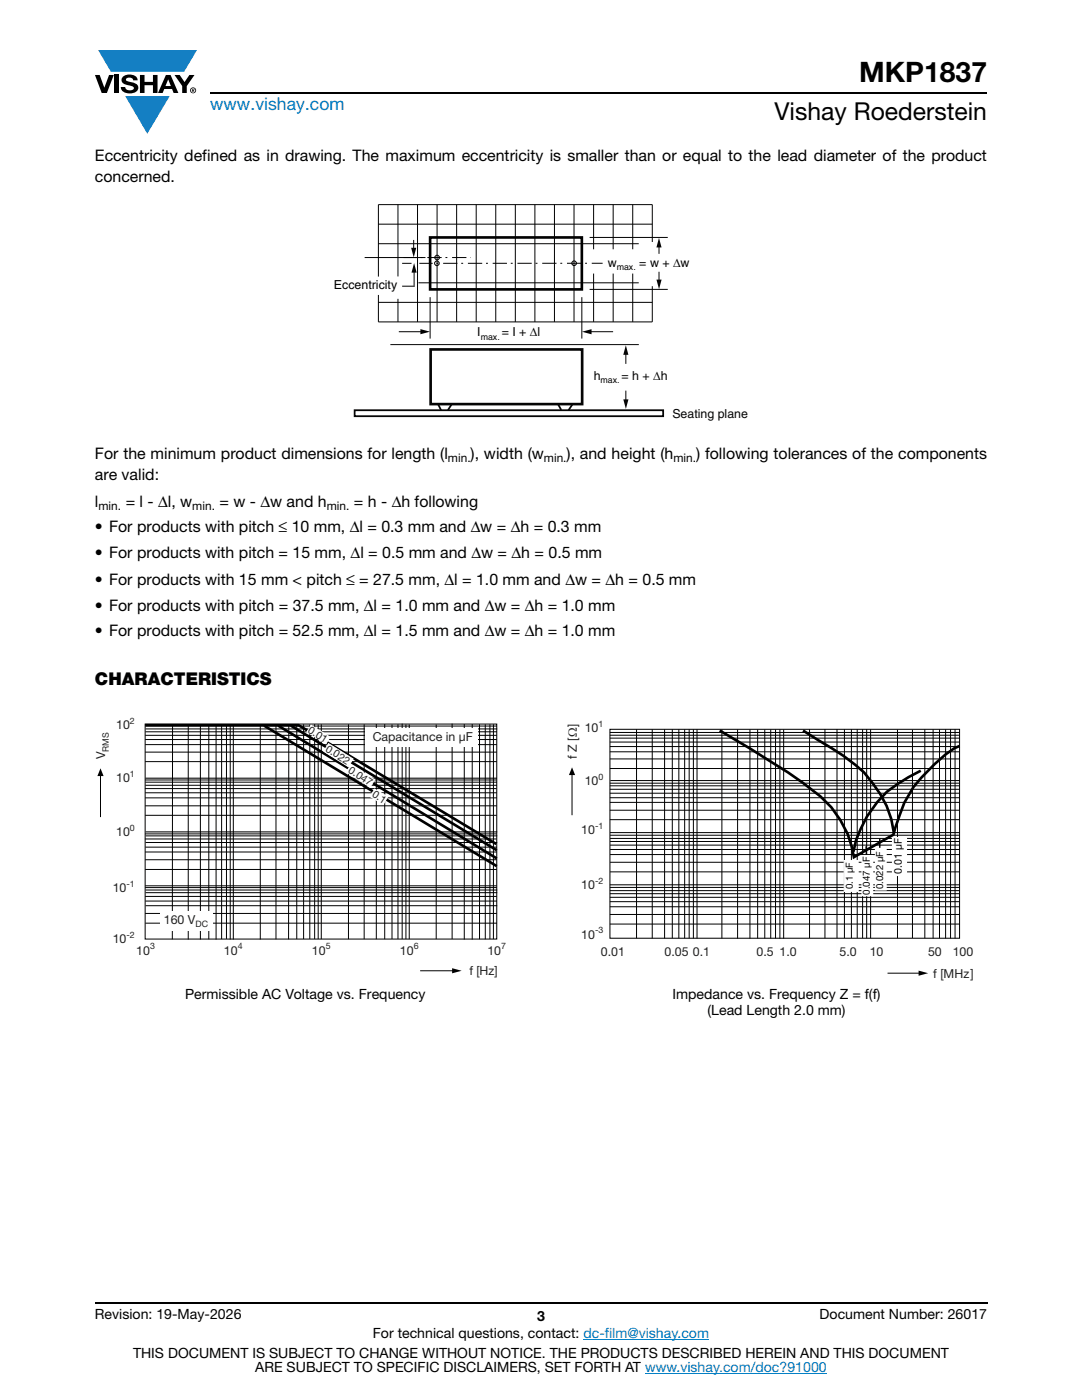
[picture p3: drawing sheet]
<svg xmlns="http://www.w3.org/2000/svg" width="216mm" height="279mm" viewBox="0 0 216 279" stroke-linecap="round" stroke-linejoin="round" font-family="sans-serif">
<g fill="#147fc3">
<path d="M19.6 10h19.7l-2.6 4.3h-1.1h-13.5z"/>
<path d="M25 19.2h8.9l-4.5 7.5z"/>
</g>
<g fill="#000">
<path d="M18.9 15h1l.9 2.5 1-2.5h.9l-1.4 3.6h-1zM22.9 15h.9v3.6h-.9zM24.6 15.3a2.1 2.1 0 0 1 2.8 .3l.1 .4h-.9a.79 .79 0 0 0-.7-.5 .79 .79 0 0 0-.8 .4l.3 .3 1 .2a1.08 1.08 0 0 1 1.2 1 1.08 1.08 0 0 1-1.1 1.2 1.73 1.73 0 0 1-2.4-1.2h.9a.96 .96 0 0 0 .8 .6 .96 .96 0 0 0 .9-.4 1.31 1.31 0 0 0-1.2-.6 1.03 1.03 0 0 1-1.1-.6 1.03 1.03 0 0 1 .2-1.1zM27.9 15h.9v1.3h1.7v-1.3h.9v3.6h-.9v-1.6h-1.7v1.6h-.9zM34.8 15h1.1l.9 1.4 1-1.4h1l-1.5 2.2v1.4h-.9v-1.4zM83.9 65.7l1.9 .5-1.9 .5zM116.1 66.2l1.9-.5v1z"/>
<path d="M33.6 15.9l.5 1.3h-1.1zM33.1 15l-1.6 3.6h1l.3-.8h1.5l.3 .8h1l-1.6-3.6z"/>
<path d="M38.4 17.8h.2v.2h-.2zM38.3 17.7v.7h.1v-.3l.4 .3-.2-.3 .2-.2-.1-.2z"/>
<path d="M38.1 18a.46 .46 0 0 1 .9 0 .46 .46 0 0 1-.9 0zM37.9 18a.6 .6 0 0 0 1.2 0 .6 .6 0 0 0-1.2 0z"/>
</g>
<path d="M42 18.6h155M18.9 260h178.1" fill="none" stroke="#000" stroke-width=".36"/>
<path d="M116.4 267.3h25.1M128.7 274h36.3" fill="none" stroke="#007ec4" stroke-width=".2"/>
<g fill="none" stroke="#000" stroke-width=".2">
<path d="M72.8 51.4h12.1M75.5 44.7h54.7M75.5 48.6h52M79.4 40.8v14.4M79.4 59.6v4.6M80.2 57.1h2.4M80.2 52.6h1.9M83.3 40.8v23.4M83.5 56.4h44M85.8 59.3v8.3M87.2 40.8v23.4M91.1 40.8v23.4"/>
<path d="M95 40.8v23.4M98.9 40.8v23.4M102.8 40.8v23.4M106.7 40.8v23.4M110.6 40.8v23.4M114.5 40.8v23.4M116.1 59.3v8.3M117.7 57.8h15.5M117.7 47.4h15.5M118.4 40.8v8.9M118.4 54.6v9.6M122.4 40.8v8.9"/>
<path d="M122.4 54.6v9.6M126.3 40.8v8.9M126.3 54.6v9.6M130.2 48.3v-7.5h-54.7v14.4M130.2 57.1v7.1h-54.7v-5.3M75.5 60.3h54.7M79.6 66.2h4.6M117.7 66.2h4.6"/>
<circle cx="87.2" cy="52.6" r=".46"/>
<circle cx="87.2" cy="51.4" r=".46"/>
<circle cx="114.6" cy="52.5" r=".46"/>
</g>
<path d="M80.5 51.4h13.4M83.7 52.6l36.5-.1" fill="none" stroke="#000" stroke-width=".2" stroke-dasharray="2.9 .8 .4 1" stroke-dashoffset=".2" stroke-linecap="butt"/>
<path d="M85.8 47.4h30.3v10.4h-30.3z" fill="none" stroke="#000" stroke-width=".53"/>
<path d="M85.9 69.7h30.3v10.9h-30.3z" fill="#fff"/>
<path d="M85.9 69.7h30.3v10.9h-30.3z" fill="none" stroke="#050504" stroke-width=".53"/>
<path d="M77.9 68.8h49.6M124.9 70.5v2.1" fill="none" stroke="#050504" stroke-width=".2"/>
<path d="M70.8 81.9h61.5v1.2h-61.5zM87.4 80.7l.6 1.2M90.1 80.6l-.7 1.2M111.3 80.6l.7 1.2M114.3 80.6l-.9 1.3" fill="none" stroke="#050504" stroke-width=".35"/>
<path d="M124.9 68.9l.5 1.9h-1z" fill="#050504"/>
<path d="M124.9 78v2.1" fill="none" stroke="#050504" stroke-width=".2"/>
<path d="M124.4 79.7h1l-.5 1.9z" fill="#050504"/>
<path d="M131.5 49v1.7" fill="none" stroke="#050504" stroke-width=".2"/>
<path d="M131.5 47.5l.5 1.9h-1z" fill="#050504"/>
<path d="M131.5 54.2v2" fill="none" stroke="#050504" stroke-width=".2"/>
<path d="M131 55.8h1l-.5 1.9z" fill="#050504"/>
<path d="M82.5 47.9v1.9" fill="none" stroke="#050504" stroke-width=".2"/>
<path d="M82 49.5h1.1l-.5 1.9z" fill="#050504"/>
<path d="M82.6 54.1v3.2" fill="none" stroke="#050504" stroke-width=".2"/>
<path d="M82.6 52.5l.5 1.9h-1z" fill="#050504"/>
<g fill="none" stroke="#000" stroke-width=".2">
<path d="M28.9 157.4h70.2M29 159.2h70.1M29 158.2h70.1M29 155.7h70.1M29 144.5h70.1v42.9h-70.1zM29 146.8h70.1M29 147.6h70.1M29 148.6h70.1M29 150.1h70.1M29 152h70.1M29 156.7h70.2M29 156.1h70.2"/>
<path d="M29 146h70.2M29 144.9h70.2M29 145.5h70.2M34.4 144.7v42.8M37.6 144.5v43M40 144.5v43M41.7 144.7v42.8M43.1 144.5v43M44.2 144.6v42.8M45.2 144.6v42.8M45.9 144.5v43M46.6 144.5v43"/>
<path d="M51.9 144.5v43M55.1 144.6v42.9M57.6 144.5v43M59.2 144.6v42.8M60.6 144.5v42.9M61.8 144.6v42.8M62.8 144.5v42.9M63.5 144.6v42.8M64.1 144.5v42.9M69.5 144.5v42.9M72.7 144.5v42.9M75.1 144.5v42.9"/>
<path d="M76.8 144.5v42.9M78.2 144.6v42.8M79.4 144.5v42.9M80.2 144.4v43M81 144.6v42.8M81.7 144.6v42.8M87 144.6v42.8M90.2 144.4v43M92.6 144.5v43M94.2 144.5v43M95.7 144.5v42.9M96.8 144.5v42.9"/>
<path d="M97.8 144.5v42.9M98.5 144.5v42.9M28.9 167.4h70.2M29 162.7h70.1M29 160.8h70.1M29 173.5h70.1M29 171.6h70.1M29 170h70.1M29 166.4h70.1M29 176.8h70.1M29 178.9h70.1M29 177.1h70.1"/>
<path d="M29 169.1h70.2M29 179.8h70.2M29 168.1h70.2M29 166.8h70.2M29 178.2h70.2M29 177.6h70.2M29 182.3h70.1M29 184.2h70.2M29 180.8h70.2"/>
</g>
<path d="M29 155.3h70.2M29 166h70.2" fill="none" stroke="#000" stroke-width=".21"/>
<path d="M29 144.7h30.6l39.4 23.7M52.7 144.8l46.4 28.1M55.5 144.8l43.6 26.5M58 144.8l41.1 24.9" fill="none" stroke="#000" stroke-width=".53"/>
<path d="M62.1 144.7l3.8 2.4-.9 1.3-3.8-2.3z" fill="#fff"/>
<path d="M62.1 144.7l3.8 2.4-.9 1.3-3.8-2.3z" fill="none" stroke="#fff" stroke-width=".2"/>
<path d="M65.6 148.4l4.8 3.1-.9 1.5-4.9-3.1z" fill="#fff"/>
<path d="M65.6 148.4l4.8 3.1-.9 1.5-4.9-3.1z" fill="none" stroke="#fff" stroke-width=".2"/>
<path d="M70 152.6l4.8 3-.9 1.5-4.8-3z" fill="#fff"/>
<path d="M70 152.6l4.8 3-.9 1.5-4.8-3z" fill="none" stroke="#fff" stroke-width=".2"/>
<path d="M74.8 157.5l2.6 1.5-.9 1.5-2.6-1.5z" fill="#fff"/>
<path d="M74.8 157.5l2.6 1.5-.9 1.5-2.6-1.5z" fill="none" stroke="#fff" stroke-width=".2"/>
<g fill="#fff">
<path d="M31.9 181.8h10.5v4h-10.5z"/>
<path d="M72.9 145.3h22.4v3.7h-22.4z"/>
</g>
<g fill="none" stroke="#000" stroke-width=".2">
<path d="M20.1 154.8v8.3M121.7 145.5h69.8v41.7h-69.8zM121.7 159.2h69.8M121.7 156.8h69.8M121.7 153.4h69.8M121.7 151.5h69.8M121.7 149h69.8M121.7 147.3h69.8M121.7 146.2h69.8M121.7 156.3h69.8M121.7 158.3h69.8M121.7 157.5h69.8"/>
<path d="M121.7 150h69.8M121.7 148.1h69.8M121.7 146.7h69.8M121.8 155.8h69.8M127 145.6v41.7M130.1 145.6v41.7M132.6 145.6v41.7M134.1 145.6v41.7M135.5 145.6v41.7M136.6 145.6v41.7M137.5 145.6v41.7M138.4 145.6v41.7"/>
<path d="M139.1 145.6v41.7M144 145.6v41.7M147.2 145.6v41.7M149.6 145.6v41.7M151.2 145.6v41.7M152.6 145.6v41.7M153.8 145.6v41.7M154.7 145.6v41.7M155.6 145.6v41.7M156.4 145.6v41.7M161.5 145.5v41.7M164.6 145.5v41.8"/>
<path d="M167 145.5v41.8M168.5 145.5v41.7M169.9 145.5v41.7M171 145.5v41.7M172.1 145.5v41.7M172.9 145.5v41.8M173.7 145.5v41.7M179.1 145.6v41.6M182.1 145.7v41.5M184.5 145.6v41.7M186.2 145.6v41.7M187.5 145.6v41.7"/>
<path d="M188.7 145.6v41.7M189.7 145.5v41.8M190.6 145.5v41.8M121.7 160.1h69.8M121.7 179.9h69.8M121.7 177.7h69.8M121.7 161.7h69.8M121.7 177.1h69.8M121.7 176.6h69.8M121.7 179.1h69.8M121.7 178.4h69.8M121.7 163.6h69.8"/>
<path d="M121.7 166.7h69.8M121.7 170.5h69.8M121.7 166.2h69.8M121.7 172.1h69.8M121.7 169.5h69.8M121.7 167.3h69.8M121.7 174h69.8M121.7 168.7h69.8M121.7 167.9h69.8M83.8 193.7h6.8M121.7 182.5h69.8M121.7 181h69.8"/>
<path d="M121.7 184.4h69.8"/>
</g>
<path d="M90.2 193.2l1.9 .5-1.9 .6z" fill="#000"/>
<path d="M20.1 153.3l.6 1.6h-1.3z" fill-rule="evenodd" fill="#000"/>
<path d="M172.8 168.9l.1 1.6M175.5 167.3v1.9" fill="none" stroke="#000" stroke-width=".29"/>
<path d="M143.6 145.8l6 3.6 7.6 4.8 2.9 2a21.5 21.5 0 0 1 9.8 12.8l.5 2.1 7.9-4.5 2.2-6.4 1.8-3.1a38 38 0 0 1 8.2-7.8l1-.4M160.2 145.8l2.9 1.8a46.9 46.9 0 0 1 9.3 6.6 22.4 22.4 0 0 1 6 12M183.7 153.8l-2.4 1.3a21.3 21.3 0 0 0-11 14.9" fill="none" stroke="#000" stroke-width=".53"/>
<path d="M178.1 167.2h2.8v7.5h-2.8z" fill="#fff"/>
<path d="M178.1 167.2h2.8v7.5h-2.8z" fill="none" stroke="#fff" stroke-width=".2"/>
<path d="M174.7 169.3h2.1v8.3h-2.1z" fill="#fff"/>
<path d="M174.7 169.3h2.1v8.3h-2.1z" fill="none" stroke="#fff" stroke-width=".2"/>
<path d="M172 170.7h2.1v8.1h-2.1z" fill="#fff"/>
<path d="M172 170.7h2.1v8.1h-2.1z" fill="none" stroke="#fff" stroke-width=".2"/>
<path d="M168.4 171.7h2.8v6.2h-2.8z" fill="#fff"/>
<path d="M168.4 171.7h2.8v6.2h-2.8z" fill="none" stroke="#fff" stroke-width=".2"/>
<path d="M114.1 154.6v8.1M177.1 194.2h6.5" fill="none" stroke="#000" stroke-width=".2"/>
<path d="M183.3 193.7l1.9 .5-1.9 .5z" fill="#000"/>
<path d="M114.1 153.1l.7 1.6h-1.3z" fill-rule="evenodd" fill="#000"/>
<text font-size="5.6" x="171.4" y="16.4">MKP1837</text>
<text font-size="4.9" x="154.5" y="24">Vishay Roederstein</text>
<text font-size="3.5" fill="#007ec4" x="42" y="21.9">www.vishay.com</text>
<text font-size="3.5" x="18.9" y="136.7">CHARACTERISTICS</text>
<g font-size="3.2">
<text x="18.9" y="32.1">Eccentricity defined as in drawing. The maximum eccentricity is smaller than or equal to the lead diameter of the product</text>
<text x="18.9" y="36.3">concerned.</text>
<text x="18.9" y="91.6">For the minimum product dimensions for length (l</text>
<text x="18.9" y="95.9">are valid:</text>
<text x="93.9" y="91.6">), width (w</text>
<text x="113.1" y="91.6">), and height (h</text>
<text x="138.9" y="91.6">) following tolerances of the components</text>
<text x="18.9" y="101.2">l</text>
<text x="25.1" y="101.2">= l - Δl, w</text>
<text x="43.8" y="101.2">= w - Δw and h</text>
<text x="70.6" y="101.2">= h - Δh following</text>
<text x="18.9" y="106.1">• For products with pitch ≤ 10 mm, Δl = 0.3 mm and Δw = Δh = 0.3 mm</text>
<text x="18.9" y="111.4">• For products with pitch = 15 mm, Δl = 0.5 mm and Δw = Δh = 0.5 mm</text>
<text x="18.9" y="116.7">• For products with 15 mm &lt; pitch ≤ = 27.5 mm, Δl = 1.0 mm and Δw = Δh = 0.5 mm</text>
<text x="18.9" y="122">• For products with pitch = 37.5 mm, Δl = 1.0 mm and Δw = Δh = 1.0 mm</text>
<text x="18.9" y="126.9">• For products with pitch = 52.5 mm, Δl = 1.5 mm and Δw = Δh = 1.0 mm</text>
</g>
<g font-size="2.8">
<text x="36.9" y="199.4">Permissible AC Voltage vs. Frequency</text>
<text x="134.2" y="199.4">Impedance vs. Frequency Z = f(f)</text>
<text x="141.2" y="202.6">(Lead Length 2.0 mm)</text>
<text x="18.9" y="263.3">Revision: 19-May-2026</text>
<text x="107.2" y="263.6">3</text>
<text x="163.6" y="263.3">Document Number: 26017</text>
<text x="74.4" y="267.1">For technical questions, contact: dc-film@vishay.com</text>
<text x="26.5" y="271">THIS DOCUMENT IS SUBJECT TO CHANGE WITHOUT NOTICE. THE PRODUCTS DESCRIBED HEREIN AND THIS DOCUMENT</text>
<text x="50.9" y="273.8">ARE SUBJECT TO SPECIFIC DISCLAIMERS, SET FORTH AT www.vishay.com/doc?91000</text>
</g>
<g font-size="2.5">
<text x="121.3" y="53.2">w</text>
<text x="127.6" y="53.2">= w + Δw</text>
<text x="66.6" y="57.7">Eccentricity</text>
</g>
<g font-size="2.5" fill="#050504">
<text x="95.2" y="67.1">I</text>
<text x="100.1" y="67.1">= I + Δl</text>
<text x="118.5" y="75.8">h</text>
<text x="124" y="75.8">= h + Δh</text>
<text x="134.2" y="83.5">Seating plane</text>
</g>
<g font-size="2.5" fill="#231f20">
<text x="23.2" y="145.6">10</text>
<text x="74.4" y="147.9">Capacitance in μF</text>
<text x="116.7" y="146.1">10</text>
<text x="21" y="151.5" transform="rotate(-90 21 151.5)">V</text>
<text x="115.1" y="151.6" transform="rotate(-90 115.1 151.6)">f Z [Ω]</text>
<text x="23.2" y="156.1">10</text>
<text x="116.7" y="156.6">10</text>
<text x="23.2" y="166.8">10</text>
<text x="116" y="166.5">10</text>
<text x="22.5" y="178">10</text>
<text x="116" y="177.5">10</text>
<text x="32.7" y="184.4">160 V</text>
<text x="22.5" y="188.2">10</text>
<text x="27.2" y="190.5">10</text>
<text x="44.7" y="190.5">10</text>
<text x="62.2" y="190.5">10</text>
<text x="79.8" y="190.5">10</text>
<text x="97.3" y="190.5">10</text>
<text x="116" y="187.3">10</text>
<text x="119.9" y="190.9">0.01</text>
<text x="132.6" y="190.9">0.05 0.1</text>
<text x="151" y="190.9">0.5 1.0</text>
<text x="167.5" y="190.9">5.0</text>
<text x="173.5" y="190.9">10</text>
<text x="185.2" y="190.9">50</text>
<text x="190.1" y="190.9">100</text>
<text x="93.7" y="194.6">f [Hz]</text>
<text x="186.2" y="195.1">f [MHz]</text>
</g>
<g font-size="2.4">
<text x="89.4" y="92.2">min.</text>
<text x="108.5" y="92.2">min.</text>
<text x="134.4" y="92.2">min.</text>
<text x="19.6" y="101.7">min.</text>
<text x="38.4" y="101.7">min.</text>
<text x="65.2" y="101.7">min.</text>
</g>
<g font-size="2.1" fill="#231f20">
<text x="61.3" y="146.1" transform="rotate(32 61.3 146.1)">0.01</text>
<text x="64.8" y="149.8" transform="rotate(32 64.8 149.8)">0.022</text>
<text x="69.4" y="154" transform="rotate(33 69.4 154)">0.047</text>
<text x="74.1" y="158.9" transform="rotate(33 74.1 158.9)">0.1</text>
</g>
<text font-size="2.1" x="180" y="174.4" transform="rotate(-90 180 174.4)">0.01 μF</text>
<g font-size="1.9">
<text x="170.2" y="177.5" transform="rotate(-90 170.2 177.5)">0.1 μF</text>
<text x="173.5" y="178.5" transform="rotate(-90 173.5 178.5)">0.047 μF</text>
<text x="176.2" y="177.4" transform="rotate(-90 176.2 177.4)">0.022 μF</text>
</g>
<text font-size="1.8" x="123.1" y="53.9">max.</text>
<g font-size="1.8" fill="#050504">
<text x="95.9" y="67.8">max.</text>
<text x="119.8" y="76.5">max.</text>
</g>
<g font-size="1.8" fill="#231f20">
<text x="21.7" y="150" transform="rotate(-90 21.7 150)">RMS</text>
<text x="25.9" y="144.5">2</text>
<text x="119.4" y="145">1</text>
<text x="25.9" y="155.1">1</text>
<text x="119.4" y="155.6">0</text>
<text x="25.9" y="165.8">0</text>
<text x="118.7" y="165.5">-1</text>
<text x="25.2" y="176.9">-1</text>
<text x="118.7" y="176.4">-2</text>
<text x="39" y="185.1">DC</text>
<text x="25.2" y="187.2">-2</text>
<text x="29.9" y="189.5">3</text>
<text x="47.4" y="189.5">4</text>
<text x="65" y="189.5">5</text>
<text x="82.5" y="189.5">6</text>
<text x="100" y="189.5">7</text>
<text x="118.7" y="186.3">-3</text>
</g>
</svg>
